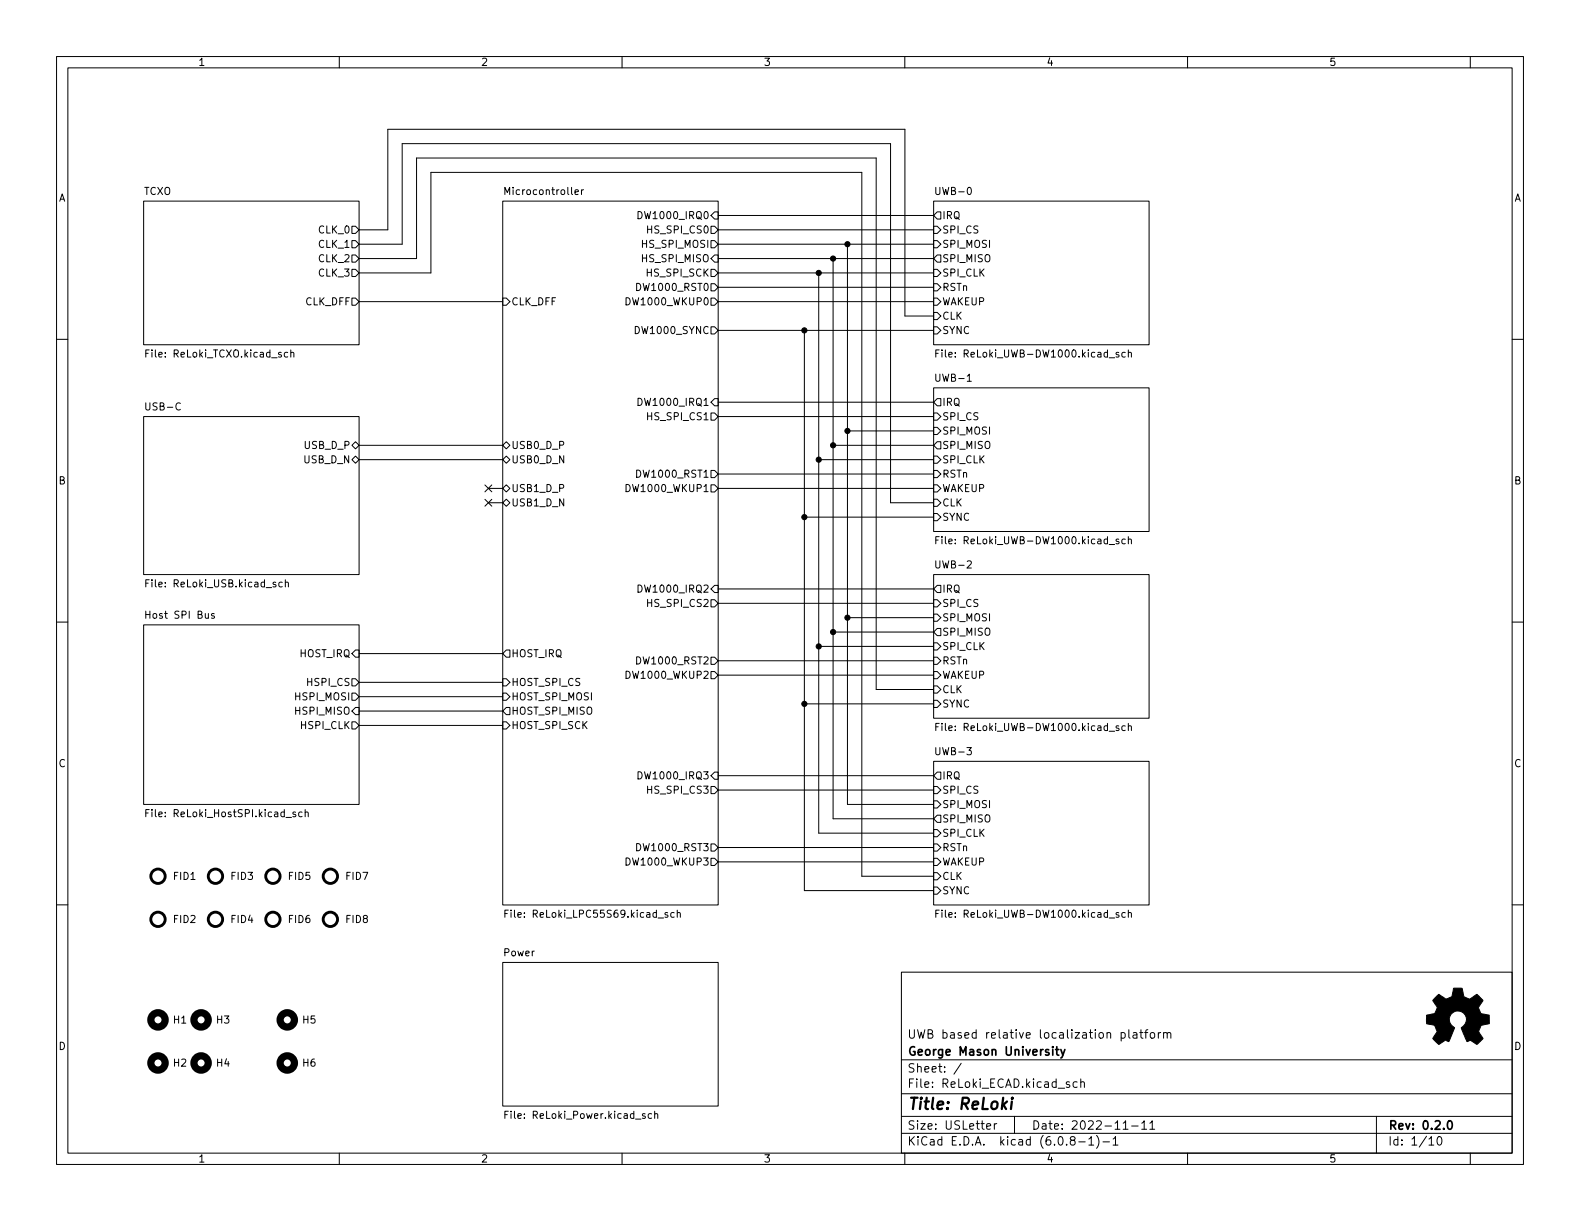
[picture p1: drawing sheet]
<svg xmlns="http://www.w3.org/2000/svg" width="279mm" height="216mm" viewBox="0 0 279 216" stroke-linecap="round" stroke-linejoin="round" font-family="sans-serif">
<g fill="none" stroke="#000" stroke-width=".18">
<path d="M10 10h259.4v195.9h-259.4zM12 12h255.4v191.9h-255.4zM60 10v2M110 10v2M160 10v2M210 10v2M260 10v2M25.4 35.6h38.1v25.4h-38.1zM88.9 35.6h38.1v124.4h-38.1zM101.7 34l.6-.1-.1-.3h-.3l-.2 .1v.6h.5M102.8 33.6v.8M103.2 33.6l-.4 .2"/>
<path d="M112.8 37.4a.64 .64 0 0 1 .8 .6 .64 .64 0 0 1-.8 .7zM126.4 37.5h.6v1.2h-.6l-.7-.6zM127 38.1h38.1M165.1 35.6h38.1v25.4h-38.1zM165.7 37.5h.7v1.2h-.7l-.6-.6zM10 60h2M62.2 42.5h.7l.6 .7-.6 .6h-.7zM62.2 52.7h.7l.6 .6-.6 .7h-.7zM62.2 40h.7l.6 .6-.6 .7h-.7zM62.2 45.1h.7l.6 .6-.6 .7h-.7zM62.2 47.6h.7l.6 .7-.6 .6h-.7zM63.5 53.3h25.4"/>
<path d="M63.5 48.3h12.7v-17.8h76.2v124.4h12.7M63.5 45.7h10.2v-17.8h81.2v94h10.2M63.5 43.2h7.6v-17.8h86.4v63.5h7.6M63.5 40.6h5.1v-17.7h91.4v33h5.1M88.9 52.7h.6l.7 .6-.7 .7h-.6zM110.7 52.6a.64 .64 0 0 1 .7 .7 .64 .64 0 0 1-.7 .6zM112.6 50.1a.64 .64 0 0 1 .7 .6 .64 .64 0 0 1-.7 .7zM125.7 50.2h.7l.6 .6-.6 .6h-.7zM125.7 47.6h.7l.6 .7-.6 .6h-.7zM125.7 42.5h.7l.6 .7-.6 .6h-.7zM125.7 52.7h.7l.6 .6-.6 .7h-.7zM125.7 40h.7l.6 .6-.6 .7h-.7z"/>
<path d="M125.7 57.8h.7l.6 .6-.6 .7h-.7zM126.4 45.1h.6v1.3h-.6l-.7-.7zM127 58.4h38.1M127 53.3h38.1M127 48.3h38.1M127 45.7h38.1M127 43.2h38.1M127 40.6h38.1M127 50.8h38.1M142.2 58.4v99.1h22.9M144.8 48.3v99h20.3M147.3 45.7v99.1h17.8"/>
<path d="M149.9 43.2v99h15.2M165.1 40h.6l.7 .6-.7 .7h-.6zM165.1 55.2h.6l.7 .7-.7 .6h-.6zM165.1 50.2h.6l.7 .6-.7 .6h-.6zM165.1 57.8h.6l.7 .6-.7 .7h-.6zM165.1 52.7h.6l.7 .6-.7 .7h-.6zM165.1 47.6h.6l.7 .7-.7 .6h-.6zM165.1 42.5h.6l.7 .7-.7 .6h-.6zM165.7 45.1h.7v1.3h-.7l-.6-.7zM267.4 60h2M25.4 73.7h38.1v27.9h-38.1zM25.8 62.5h.4"/>
<path d="M26.4 61.9h-.6v1.2M50.9 62.4l-.4-.1-.2 .2 .1 .6h.5M51.4 62.4l.2-.1 .3 .1 .1 .7M51.4 61.9v1.2M62.2 78.7l.7-.6 .6 .6-.6 .7zM63.5 78.7h25.4M89.5 78.1l.7 .6-.7 .7-.6-.7zM112.8 70.4a.64 .64 0 0 1 .8 .7 .64 .64 0 0 1-.8 .6zM125.7 73h.7l.6 .7-.6 .6h-.7zM126.4 70.5h.6v1.3h-.6l-.7-.7zM127 71.1h38.1M127 73.7h38.1"/>
<path d="M147.3 78.7h17.8M149.9 76.2h15.2M165.1 68.6h38.1v25.4h-38.1zM165.1 73h.6l.7 .7-.7 .6h-.6zM165.1 75.6h.6l.7 .6-.7 .6h-.6zM165.5 62.5h.4M165.7 70.5h.7v1.3h-.7l-.6-.7zM165.7 78.1h.7v1.3h-.7l-.6-.7zM166.1 61.9h-.6v1.2M171 67.4h.8M197.8 62.4l-.3-.1-.1 .2v.2l.4 .1v.3h-.4M199 62.4l-.4-.1-.2 .2 .1 .6h.5"/>
<path d="M199.5 62.4l.2-.1 .3 .1 .1 .7M199.5 61.9v1.2M62.9 80.6l.6 .7-.6 .6-.7-.6zM63.5 81.3h25.4M85.8 88.3l1.2 1.2M85.8 85.8l1.2 1.2M86.4 88.9h2.5M86.4 86.4h2.5M87 88.3l-1.2 1.2M87 85.8l-1.2 1.2M88.9 86.4l.6-.7 .7 .7-.7 .6zM88.9 88.9l.6-.6 .7 .6-.7 .6z"/>
<path d="M88.9 81.3l.6-.7 .7 .7-.7 .6zM110.7 85.7a.64 .64 0 0 1 .7 .6 .64 .64 0 0 1-.7 .6zM112.6 83.1a.64 .64 0 0 1 .7 .7 .64 .64 0 0 1-.7 .6zM125.7 83.2h.7l.6 .6-.6 .7h-.7zM125.7 85.7h.7l.6 .7-.6 .6h-.7zM127 83.8h38.1M127 86.4h38.1M142.2 91.4h22.9M144.8 81.3h20.3M165.1 88.3h.6l.7 .6-.7 .6h-.6zM165.1 83.2h.6l.7 .6-.7 .7h-.6zM165.1 90.8h.6l.7 .6-.7 .7h-.6z"/>
<path d="M165.1 85.7h.6l.7 .7-.7 .6h-.6zM165.1 80.6h.6l.7 .7-.7 .6h-.6zM165.5 95.5h.4M166.1 94.9h-.6v1.3M197.8 95.4l-.3-.1-.1 .2v.2l.4 .1v.3h-.4M199 95.4l-.4-.1-.2 .3 .1 .5h.5M199.5 95.4l.2-.1 .3 .1 .1 .8M199.5 94.9v1.3M10 110h2M25.4 110.5h38.1v31.7h-38.1zM25.8 108.1v1.2M25.8 108.7h.7"/>
<path d="M25.8 103.1h.4M26.4 102.5h-.6v1.3M37.9 108.5h-.3l-.2 .2 .1 .1 .4 .2v.3h-.5M49.9 103l-.4-.1-.2 .3 .1 .5h.5M50.5 103.1l.1-.2 .3 .1 .1 .8M50.5 102.5v1.3M62.9 114.9h.6v1.3h-.6l-.7-.6zM63.5 115.6h25.4M89.5 114.9h.7v1.3h-.7l-.6-.6zM110.7 118.7a.64 .64 0 0 1 .7 .6 .64 .64 0 0 1-.7 .7zM112.6 116.1a.64 .64 0 0 1 .7 .7 .64 .64 0 0 1-.7 .6zM112.8 103.4a.64 .64 0 0 1 .8 .7 .64 .64 0 0 1-.8 .6z"/>
<path d="M125.7 116.2h.7l.6 .6-.6 .7h-.7zM125.7 118.7h.7l.6 .7-.6 .6h-.7zM125.7 106h.7l.6 .7-.6 .6h-.7zM126.4 103.5h.6v1.3h-.6l-.7-.7zM127 119.4h38.1M127 106.7h38.1M127 104.1h38.1M127 116.8h38.1M144.8 114.3h20.3M147.3 111.8h17.8M149.9 109.2h15.2M165.1 101.6h38.1v25.4h-38.1z"/>
<path d="M165.1 106h.6l.7 .7-.7 .6h-.6zM165.1 116.2h.6l.7 .6-.7 .7h-.6zM165.1 118.7h.6l.7 .7-.7 .6h-.6zM165.1 113.7h.6l.7 .6-.7 .6h-.6zM165.1 108.6h.6l.7 .6-.7 .7h-.6zM165.7 103.5h.7v1.3h-.7l-.6-.7zM165.7 111.1h.7v1.3h-.7l-.6-.6zM267.4 110h2M62.2 122.6h.7l.6 .6-.6 .6h-.7zM62.2 127.6h.7l.6 .7-.6 .6h-.7zM62.2 120h.7l.6 .7-.6 .6h-.7zM62.9 125.1h.6v1.3h-.6l-.7-.7z"/>
<path d="M63.5 120.7h25.4M63.5 123.2h25.4M63.5 125.7h25.4M63.5 128.3h25.4M88.9 120h.6l.7 .7-.7 .6h-.6zM88.9 122.6h.6l.7 .6-.7 .6h-.6zM88.9 127.6h.6l.7 .7-.7 .6h-.6zM89.5 125.1h.7v1.3h-.7l-.6-.7zM112.8 136.5a.64 .64 0 0 1 .8 .6 .64 .64 0 0 1-.8 .6zM125.7 139.1h.7l.6 .6-.6 .6h-.7zM126.4 136.5h.6v1.3h-.6l-.7-.6zM127 139.7h38.1"/>
<path d="M127 137.2h38.1M142.2 124.5h22.9M165.1 134.6h38.1v25.4h-38.1zM165.1 139.1h.6l.7 .6-.7 .6h-.6zM165.1 121.3h.6l.7 .6-.7 .7h-.6zM165.1 123.8h.6l.7 .7-.7 .6h-.6zM165.5 128.5h.4M165.7 136.5h.7v1.3h-.7l-.6-.6zM166.1 127.9h-.6v1.3M197.8 128.4l-.3-.1-.1 .2v.2l.4 .1v.3h-.4M199 128.4l-.4-.1-.2 .3 .1 .5h.5M199.5 128.5l.2-.2 .3 .1 .1 .8"/>
<path d="M199.5 127.9v1.3M10 160h2M25.8 143.8h.4M26.4 143.2h-.6v1.2M53.4 143.6h-.3l-.3 .2 .1 .6h.5M54 143.7l.1-.1h.3l.1 .8M54 143.2v1.2M110.7 151.7a.64 .64 0 0 1 .7 .6 .64 .64 0 0 1-.7 .7zM112.6 149.2a.64 .64 0 0 1 .7 .6 .64 .64 0 0 1-.7 .6zM125.7 151.8h.7l.6 .6-.6 .6h-.7zM125.7 149.2h.7l.6 .7-.6 .6h-.7zM127 149.9h38.1"/>
<path d="M127 152.4h38.1M165.1 154.3h.6l.7 .6-.7 .7h-.6zM165.1 149.2h.6l.7 .7-.7 .6h-.6zM165.1 156.8h.6l.7 .7-.7 .6h-.6zM165.1 151.8h.6l.7 .6-.7 .6h-.6zM165.1 146.7h.6l.7 .6-.7 .7h-.6zM165.1 141.6h.6l.7 .6-.7 .7h-.6zM165.7 144.1h.7v1.3h-.7l-.6-.6zM267.4 160h2M88.9 170.2h38.1v25.4h-38.1zM89.3 161.5h.4M89.9 160.9h-.6v1.3"/>
<path d="M119.2 161.4h-.3l-.3 .2 .1 .5h.5M119.8 161.5l.1-.1h.3l.1 .8M119.8 160.9v1.3M159.4 171.9h108v32h-108zM165.5 161.5h.4M166.1 160.9h-.6v1.3M197.8 161.4h-.3l-.1 .1v.2l.4 .1v.3h-.4M199 161.4h-.4l-.2 .2 .1 .5h.5M199.5 161.5l.2-.1h.3l.1 .8M199.5 160.9v1.3M89.3 197.1h.4M89.9 196.5h-.6v1.3"/>
<path d="M115.2 197l-.3-.1-.3 .3 .1 .5h.5M115.8 197l.2-.1 .3 .1v.8M115.8 196.5v1.3M159.4 197.4h108M159.4 193.4h108M159.4 187.4h108M170 188l-1.3 1.9M174.5 199.2l.7-.2-.1-.3h-.4l-.2 .2v.7h.6M175.8 198.7v1M176.3 198.7h-.3l-.2 .3M179.4 197.4v3M189.1 191.4l-.3-.1-.3 .2 .1 .2 .5 .2v.3h-.6"/>
<path d="M190.5 191.4l-.5-.1-.2 .3v.4l.1 .2h.6M191.1 191.4l.2-.1 .4 .1 .1 .9M191.1 190.8v1.5M198.3 182.6h.4l.3 .3v.4l-.2 .2h-.5M198.6 198.6l.4-.4v1.5M198.6 199.7h.9M199.6 182.1v1.3l.2 .2M200.1 199.1h1.2M200.4 182.6h.6v1M201 182.9l-.5 .1a.29 .29 0 0 0-.2 .3 .29 .29 0 0 0 .2 .3l.5-.1M201.5 182.6h.6M201.8 182.1v1.3l.3 .2"/>
<path d="M201.9 198.6l.4-.4v1.5M201.9 199.7h.9M202.4 182.6h.6M203 182.1l-.4 .2v1.3M203.3 198.6l.5-.4v1.5M203.3 199.7h.9M203.5 182.6h.4l.3 .3v.4l-.3 .3-.4-.1-.1-.2v-.4zM204.8 182.6v1M205.3 182.6h-.3l-.2 .3M205.8 182.7l.2-.1h.3l.1 1M205.8 182.6v1M206.4 182.8l.2-.2h.4v1"/>
<path d="M243.4 197.4v6.5M60 203.9v2M110 203.9v2M159.4 200.4h108M160 203.9v2M189.5 201.6l-.2-.3v-.2l.2-.1h.5l.1 .3-.1 .2-.6 .2-.1 .2v.4l.2 .2 .5-.1 .1-.2-.1-.4-.2-.2M190.8 201.9h1.1M192.5 201.4l.5-.4v1.5M192.5 202.5h.9M193.9 200.8a1.72 1.72 0 0 1 0 2.2M195 201.9h1.2M196.8 201.4l.5-.4v1.5"/>
<path d="M196.8 202.5h.9M210 203.9v2M252.7 201.4l.4-.4v1.5M252.7 202.5h.8M254.3 201h.2a.81 .81 0 0 1 .6 .6 .81 .81 0 0 1-.3 .8l-.2 .1a.81 .81 0 0 1-.6-.6 .81 .81 0 0 1 .3-.9zM260 203.9v2"/>
</g>
<path d="M186.7 185.6h.5M186.9 185.1v1.3l.3 .2M187.6 185.6l.4 1M188.3 185.6l-.5 1.3-.2 .2M256.2 198.2h.1a.81 .81 0 0 1 .6 .6 .81 .81 0 0 1-.3 .8l-.1 .1a.82 .82 0 0 1-.6-.6 .82 .82 0 0 1 .3-.9z" fill="none" stroke="#000" stroke-width=".3"/>
<path d="M178.9 194.8l-.1 1.3M179 194.1l-.1 .1 .1 .1 .1-.1-.1-.1v.2" fill="none" stroke="#000" stroke-width=".4"/>
<g fill="none" stroke="#000" stroke-width=".51">
<circle cx="27.9" cy="154.9" r="1.27"/>
<circle cx="38.1" cy="154.9" r="1.27"/>
<circle cx="48.3" cy="154.9" r="1.27"/>
<circle cx="58.4" cy="154.9" r="1.27"/>
<circle cx="27.9" cy="162.6" r="1.27"/>
<circle cx="38.1" cy="162.6" r="1.27"/>
<circle cx="48.3" cy="162.6" r="1.27"/>
<circle cx="58.4" cy="162.6" r="1.27"/>
</g>
<g fill="none" stroke="#000" stroke-width="1.3">
<circle cx="27.9" cy="188" r="1.27"/>
<circle cx="27.9" cy="180.3" r="1.27"/>
<circle cx="35.6" cy="188" r="1.27"/>
<circle cx="35.6" cy="180.3" r="1.27"/>
<circle cx="50.8" cy="188" r="1.27"/>
<circle cx="50.8" cy="180.3" r="1.27"/>
</g>
<g fill="#000" stroke="#000" stroke-width=".18">
<path d="M253.9 176.3l.6-.5 .8 .6a.62 .62 0 0 0 1 0l.2-.1a1.62 1.62 0 0 0 .5-1.3l.1-.3 1.4 .1 .2 .7a.74 .74 0 0 0 .7 1l.5 .2 1.3-.9 1 1.1-.4 .6a.75 .75 0 0 0-.1 1.2l.2 .5 1.4 .3 .1 1.5-1.4 .3-.1 .1a1.23 1.23 0 0 0-.3 1.2l.7 1-.1 .2-1 .9-.9-.5a.54 .54 0 0 0-.8 0l-1.1-2.4a2.33 2.33 0 0 0 .9-1.9 1.54 1.54 0 0 0-2.5-.7 1.54 1.54 0 0 0 .4 2.5l-1 2.5a.69 .69 0 0 0-1.2 .1l-.6 .4-1-1.1 .8-1.2-.3-.5a.71 .71 0 0 0-.9-.7l-.7-.2v-1.5l.4-.1a1.11 1.11 0 0 0 1.2-.7 .72 .72 0 0 0-.2-1.2l-.3-.6z"/>
<circle cx="142.2" cy="58.4" r=".46"/>
<circle cx="144.8" cy="48.3" r=".46"/>
<circle cx="147.3" cy="45.7" r=".46"/>
<circle cx="149.9" cy="43.2" r=".46"/>
<circle cx="147.3" cy="78.7" r=".46"/>
<circle cx="149.9" cy="76.2" r=".46"/>
<circle cx="142.2" cy="91.4" r=".46"/>
<circle cx="144.8" cy="81.3" r=".46"/>
<circle cx="144.8" cy="114.3" r=".46"/>
<circle cx="147.3" cy="111.8" r=".46"/>
<circle cx="149.9" cy="109.2" r=".46"/>
<circle cx="142.2" cy="124.5" r=".46"/>
</g>
<text font-size="2.8" x="160.4" y="196.2">Title: ReLoki</text>
<g font-size="2.1">
<text x="160.4" y="183.6">UWB based relative localization platform</text>
<text x="160.4" y="189.7">Sheet: /</text>
<text x="160.4" y="186.7">George Mason University</text>
<text x="160.4" y="192.4">File: ReLoki_ECAD.kicad_sch</text>
<text x="160.4" y="202.5">KiCad E.D.A. kicad (6.0.8-1)-1</text>
<text x="160.4" y="199.7">Size: USLetter</text>
<text x="182.4" y="199.7">Date: 2022-11-11</text>
<text x="245.4" y="199.7">Rev: 0.2.0</text>
<text x="245.4" y="202.5">Id: 1/10</text>
</g>
<g font-size="1.8">
<text x="35" y="11.6">1</text>
<text x="85" y="11.6">2</text>
<text x="135" y="11.6">3</text>
<text x="185" y="11.6">4</text>
<text x="235" y="11.6">5</text>
<text x="10.3" y="35.6">A</text>
<text x="25.4" y="34.5">TCXO</text>
<text x="89.7" y="34.5">Microcontroller</text>
<text x="165.7" y="34.5">UWB-0</text>
<text x="267.7" y="35.6">A</text>
<text x="56.4" y="41.3">CLK_0</text>
<text x="113.5" y="38.7">DW1000_IRQ0</text>
<text x="114.8" y="41.3">HS_SPI_CS0</text>
<text x="166.6" y="38.7">IRQ</text>
<text x="166.6" y="41.3">SPI_CS</text>
<text x="56.4" y="43.8">CLK_1</text>
<text x="56.4" y="46.4">CLK_2</text>
<text x="113.7" y="46.4">HS_SPI_MISO</text>
<text x="113.7" y="43.8">HS_SPI_MOSI</text>
<text x="166.6" y="43.8">SPI_MOSI</text>
<text x="166.6" y="46.4">SPI_MISO</text>
<text x="54" y="54">CLK_DFF</text>
<text x="56.4" y="48.9">CLK_3</text>
<text x="90.4" y="54">CLK_DFF</text>
<text x="111.3" y="54">DW1000_WKUP0</text>
<text x="113.2" y="51.4">DW1000_RST0</text>
<text x="114.5" y="48.9">HS_SPI_SCK</text>
<text x="166.6" y="51.4">RSTn</text>
<text x="166.6" y="54">WAKEUP</text>
<text x="166.6" y="48.9">SPI_CLK</text>
<text x="112.8" y="59.1">DW1000_SYNC</text>
<text x="166.6" y="56.5">CLK</text>
<text x="166.6" y="59.1">SYNC</text>
<text x="26.4" y="63.2">File: ReLoki_TCXO.kicad_sch</text>
<text x="166.9" y="63.2">File: ReLoki_UWB-DW1000.kicad_sch</text>
<text x="113.5" y="71.8">DW1000_IRQ1</text>
<text x="165.7" y="67.5">UWB-1</text>
<text x="166.6" y="71.8">IRQ</text>
<text x="26" y="72.6">USB-C</text>
<text x="114.8" y="74.3">HS_SPI_CS1</text>
<text x="166.6" y="74.3">SPI_CS</text>
<text x="166.6" y="76.8">SPI_MOSI</text>
<text x="53.8" y="81.9">USB_D_N</text>
<text x="53.9" y="79.4">USB_D_P</text>
<text x="90.4" y="81.9">USB0_D_N</text>
<text x="90.4" y="79.4">USB0_D_P</text>
<text x="166.6" y="81.9">SPI_CLK</text>
<text x="166.6" y="79.4">SPI_MISO</text>
<text x="10.3" y="85.7">B</text>
<text x="90.4" y="87">USB1_D_P</text>
<text x="90.4" y="89.5">USB1_D_N</text>
<text x="111.3" y="87">DW1000_WKUP1</text>
<text x="113.2" y="84.5">DW1000_RST1</text>
<text x="166.6" y="89.5">CLK</text>
<text x="166.6" y="84.5">RSTn</text>
<text x="166.6" y="87">WAKEUP</text>
<text x="267.7" y="85.7">B</text>
<text x="166.6" y="92.1">SYNC</text>
<text x="165.7" y="100.5">UWB-2</text>
<text x="166.9" y="96.2">File: ReLoki_UWB-DW1000.kicad_sch</text>
<text x="26.5" y="103.8">File: ReLoki_USB.kicad_sch</text>
<text x="113.5" y="104.8">DW1000_IRQ2</text>
<text x="114.8" y="107.3">HS_SPI_CS2</text>
<text x="166.6" y="104.8">IRQ</text>
<text x="166.6" y="107.3">SPI_CS</text>
<text x="26.3" y="109.4">Host SPI Bus</text>
<text x="166.6" y="112.4">SPI_MISO</text>
<text x="166.6" y="109.9">SPI_MOSI</text>
<text x="53" y="116.2">HOST_IRQ</text>
<text x="90.4" y="116.2">HOST_IRQ</text>
<text x="113.2" y="117.5">DW1000_RST2</text>
<text x="166.6" y="117.5">RSTn</text>
<text x="166.6" y="114.9">SPI_CLK</text>
<text x="52.4" y="123.8">HSPI_MOSI</text>
<text x="54.5" y="121.3">HSPI_CS</text>
<text x="90.4" y="121.3">HOST_SPI_CS</text>
<text x="90.4" y="123.8">HOST_SPI_MOSI</text>
<text x="111.3" y="120">DW1000_WKUP2</text>
<text x="166.6" y="122.6">CLK</text>
<text x="166.6" y="125.1">SYNC</text>
<text x="166.6" y="120">WAKEUP</text>
<text x="52.4" y="126.4">HSPI_MISO</text>
<text x="53.3" y="128.9">HSPI_CLK</text>
<text x="90.4" y="128.9">HOST_SPI_SCK</text>
<text x="90.4" y="126.4">HOST_SPI_MISO</text>
<text x="166.9" y="129.2">File: ReLoki_UWB-DW1000.kicad_sch</text>
<text x="10.3" y="135.6">C</text>
<text x="113.5" y="137.8">DW1000_IRQ3</text>
<text x="165.7" y="133.5">UWB-3</text>
<text x="166.6" y="137.8">IRQ</text>
<text x="267.7" y="135.6">C</text>
<text x="114.8" y="140.3">HS_SPI_CS3</text>
<text x="166.6" y="140.3">SPI_CS</text>
<text x="166.6" y="142.9">SPI_MOSI</text>
<text x="26.7" y="144.5">File: ReLoki_HostSPI.kicad_sch</text>
<text x="166.6" y="148">SPI_CLK</text>
<text x="166.6" y="145.4">SPI_MISO</text>
<text x="30.7" y="155.6">FID1</text>
<text x="40.9" y="155.6">FID3</text>
<text x="51" y="155.6">FID5</text>
<text x="61.2" y="155.6">FID7</text>
<text x="111.3" y="153">DW1000_WKUP3</text>
<text x="113.2" y="150.5">DW1000_RST3</text>
<text x="166.6" y="155.6">CLK</text>
<text x="166.6" y="150.5">RSTn</text>
<text x="166.6" y="153">WAKEUP</text>
<text x="166.6" y="158.1">SYNC</text>
<text x="30.7" y="163.2">FID2</text>
<text x="40.9" y="163.2">FID4</text>
<text x="51" y="163.2">FID6</text>
<text x="61.2" y="163.2">FID8</text>
<text x="90.4" y="162.3">File: ReLoki_LPC55S69.kicad_sch</text>
<text x="166.9" y="162.3">File: ReLoki_UWB-DW1000.kicad_sch</text>
<text x="89.1" y="169.1">Power</text>
<text x="10.3" y="185.7">D</text>
<text x="30.7" y="181">H1</text>
<text x="38.3" y="181">H3</text>
<text x="53.6" y="181">H5</text>
<text x="267.7" y="185.7">D</text>
<text x="30.7" y="188.6">H2</text>
<text x="38.3" y="188.6">H4</text>
<text x="53.6" y="188.6">H6</text>
<text x="90.1" y="197.8">File: ReLoki_Power.kicad_sch</text>
<text x="35" y="205.6">1</text>
<text x="85" y="205.6">2</text>
<text x="135" y="205.6">3</text>
<text x="185" y="205.6">4</text>
<text x="235" y="205.6">5</text>
</g>
</svg>
